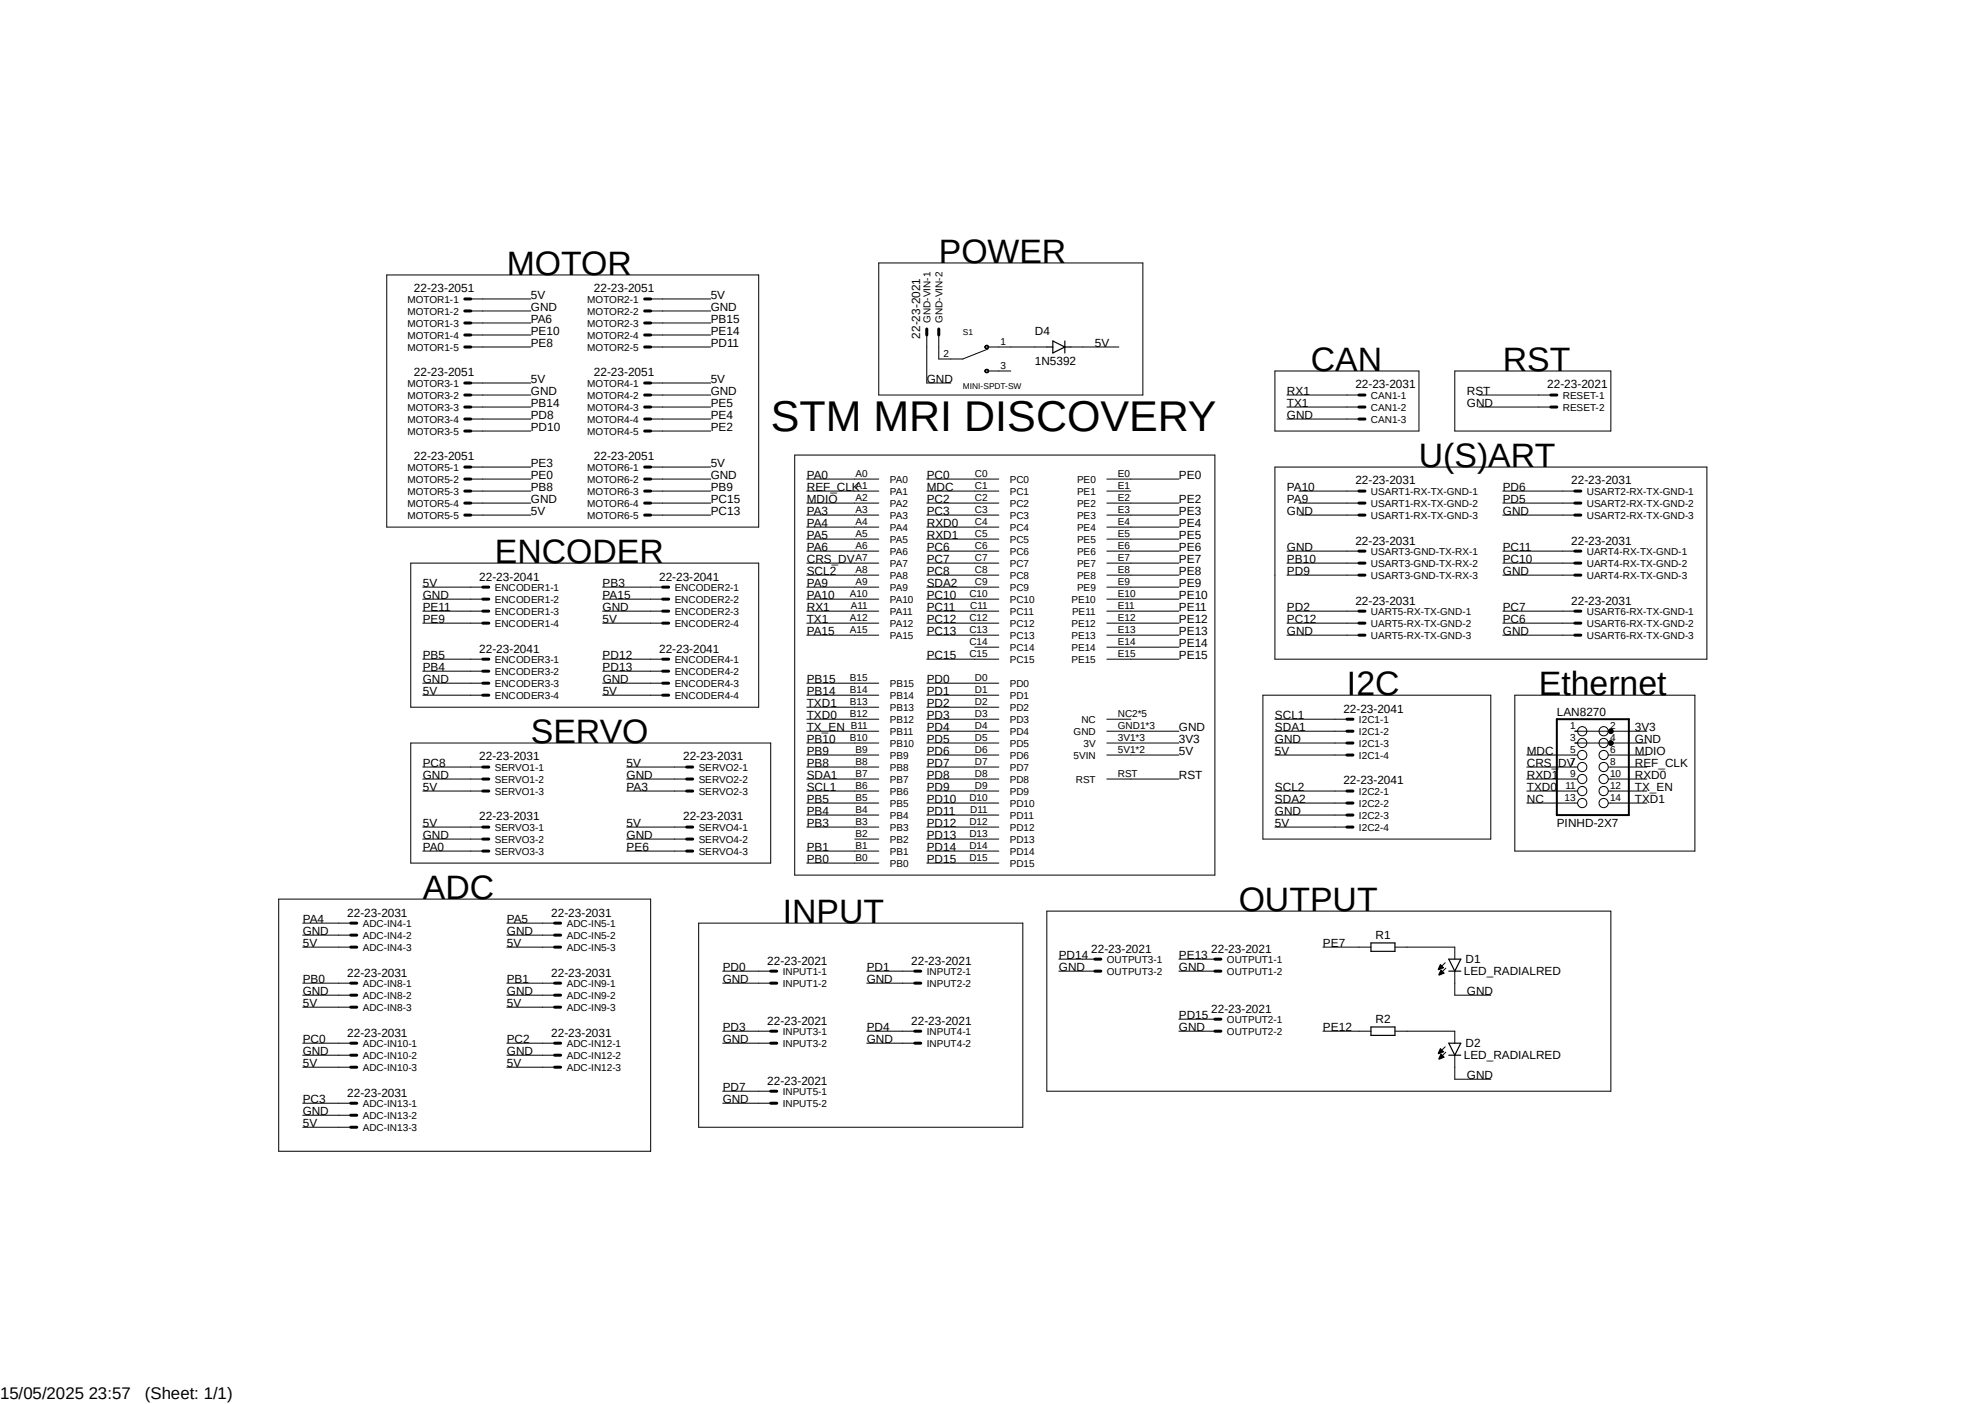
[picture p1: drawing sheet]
<svg xmlns="http://www.w3.org/2000/svg" width="420mm" height="297mm" viewBox="0 0 420 297" stroke-linecap="round" stroke-linejoin="round" font-family="sans-serif">
<path d="M58.8 48.3l302.5 195.4M361.3 48.3l-302.5 195.4" fill="none" stroke="#fff" stroke-width=".21"/>
<g fill="none" stroke="#000" stroke-width=".21">
<path d="M81.8 58.2h78.7v53.3h-78.7zM185.9 55.6h55.9v28h-55.9zM99.6 63.2h12.7M99.6 65.8h12.7M99.6 68.3h12.7M99.6 70.9h12.7M99.6 73.4h12.7M137.7 63.2h12.7M137.7 65.8h12.7M137.7 68.3h12.7M137.7 70.9h12.7M137.7 73.4h12.7"/>
<path d="M196.1 70.9v10.1h5.1M198.6 70.9v5h5.1l5.3-2.1M208.4 73.2l.5-.2 .3 .4-.1 .3-.2 .1-.5-.1v-.3l.3-.2 .3 .2v.2l-.3 .1-.3-.3zM208.4 78.2l.3-.1 .4 .1v.5l-.2 .2-.5-.2v-.2l.3-.3 .3 .3v.2h-.3l-.3-.2zM209.2 73.4h12.3M209.2 78.5h4.7M226.6 73.4h10.1M269.7 78.5h30.5v12.7h-30.5zM307.8 78.5h33v12.7h-33zM99.6 83.6h12.7M99.6 86.1h12.7M99.6 88.6h12.7"/>
<path d="M99.6 81h12.7M99.6 91.2h12.7M99.6 98.8h12.7M137.7 83.6h12.7M137.7 86.1h12.7M137.7 88.6h12.7M137.7 81h12.7M137.7 91.2h12.7M137.7 98.8h12.7M168.1 96.3h88.9v88.8h-88.9zM269.7 98.8h91.4v40.6h-91.4zM272.3 83.6h15.2"/>
<path d="M272.3 86.1h15.2M272.3 88.6h15.2M312.9 83.6h15.2M312.9 86.1h15.2M86.9 119.1h73.6v30.5h-73.6zM99.6 101.3h12.7M99.6 103.9h12.7M99.6 106.4h12.7M99.6 109h12.7M137.7 101.3h12.7M137.7 103.9h12.7M137.7 106.4h12.7"/>
<path d="M137.7 109h12.7M170.7 101.3h15.2M170.7 103.9h15.2M170.7 106.4h15.2M170.7 109h15.2M170.7 111.5h15.2M170.7 114h15.2M170.7 116.6h15.2M170.7 119.1h15.2M196.1 101.3h15.2M196.1 103.9h15.2M196.1 106.4h15.2"/>
<path d="M196.1 109h15.2M196.1 111.5h15.2M196.1 114h15.2M196.1 116.6h15.2M196.1 119.1h15.2M234.2 101.3h15.2M234.2 103.9h5.1M234.2 106.4h15.2M234.2 109h15.2M234.2 111.5h15.2M234.2 114h15.2M234.2 116.6h15.2"/>
<path d="M234.2 119.1h15.2M272.3 116.6h15.2M272.3 119.1h15.2M274.8 103.9h12.7M274.8 106.4h12.7M274.8 109h12.7M318 103.9h15.2M318 106.4h15.2M318 109h15.2M318 116.6h15.2M318 119.1h15.2M89.5 126.7h12.7"/>
<path d="M89.5 129.3h12.7M89.5 131.8h12.7M89.5 124.2h12.7M89.5 139.4h12.7M127.5 126.7h12.7M127.5 129.3h12.7M127.5 131.8h12.7M127.5 124.2h12.7M127.5 139.4h12.7M170.7 121.7h15.2M170.7 126.7h15.2M170.7 129.3h15.2"/>
<path d="M170.7 131.8h15.2M170.7 134.4h15.2M170.7 124.2h15.2M196.1 121.7h15.2M196.1 126.7h15.2M196.1 129.3h15.2M196.1 131.8h15.2M196.1 134.4h15.2M196.1 124.2h15.2M196.1 139.4h15.2M206.2 136.9h5.1M234.2 121.7h15.2"/>
<path d="M234.2 126.7h15.2M234.2 129.3h15.2M234.2 131.8h15.2M234.2 134.4h15.2M234.2 124.2h15.2M234.2 139.4h15.2M234.2 136.9h15.2M272.3 121.7h15.2M272.3 129.3h15.2M272.3 131.8h15.2M272.3 134.4h15.2M318 121.7h15.2"/>
<path d="M318 129.3h15.2M318 131.8h15.2M318 134.4h15.2M86.9 157.2h76.2v25.4h-76.2zM89.5 147.1h12.7M89.5 144.5h12.7M89.5 142h12.7M127.5 147.1h12.7M127.5 144.5h12.7M127.5 142h12.7M170.7 159.7h15.2M170.7 157.2h15.2"/>
<path d="M170.7 154.7h15.2M170.7 152.1h15.2M170.7 149.6h15.2M170.7 147.1h15.2M170.7 144.5h15.2M196.1 159.7h15.2M196.1 157.2h15.2M196.1 154.7h15.2M196.1 152.1h15.2M196.1 149.6h15.2M196.1 147.1h15.2M196.1 144.5h15.2"/>
<path d="M234.2 159.7h15.2M234.2 157.2h15.2M234.2 154.7h15.2M234.2 152.1h5.1M267.2 147.1h48.2v30.4h-48.2zM269.7 159.7h15.3M269.7 157.2h15.3M269.7 154.7h15.3M269.7 152.1h15.3M320.5 147.1h38.1v32.9h-38.1zM323 159.7h10.8M333.2 157.2h15.2"/>
<path d="M333.2 154.7h15.2M340.3 159.7h8.1M89.5 177.5h12.7M89.5 175h12.7M89.5 167.3h12.7M89.5 164.8h12.7M89.5 162.3h12.7M132.6 177.5h12.7M132.6 175h12.7M132.6 167.3h12.7M132.6 164.8h12.7M132.6 162.3h12.7"/>
<path d="M170.7 175h15.2M170.7 172.4h15.2M170.7 169.9h15.2M170.7 167.3h15.2M170.7 164.8h15.2M170.7 162.3h15.2M180.8 177.5h5.1M196.1 177.5h15.2M196.1 175h15.2M196.1 172.4h15.2M196.1 169.9h15.2M196.1 167.3h15.2"/>
<path d="M196.1 164.8h15.2M196.1 162.3h15.2M234.2 164.8h15.2M269.7 175h15.3M269.7 172.4h15.3M269.7 169.9h15.3M269.7 167.3h15.3M323 169.9h10.8M323 167.3h10.8M323 164.8h10.8M323 162.3h10.8M340.3 169.9h8.1"/>
<path d="M340.3 167.3h8.1M340.3 164.8h8.1M340.3 162.3h8.1M59 190.2h78.7v53.3h-78.7zM64.1 195.3h10.1M64.1 197.8h10.1M89.5 180h12.7M107.2 195.3h10.1M107.2 197.8h10.1M132.6 180h12.7M147.8 195.3h68.6v43.2h-68.6zM170.7 182.6h15.2"/>
<path d="M170.7 180h15.2M196.1 182.6h15.2M196.1 180h15.2M221.5 192.7h119.3v38.1h-119.3zM64.1 200.4h10.1M64.1 208h10.1M64.1 210.5h10.1M64.1 213.1h10.1M107.2 200.4h10.1M107.2 208h10.1M107.2 210.5h10.1M107.2 213.1h10.1"/>
<path d="M152.9 208h10.2M152.9 205.4h10.2M152.9 218.1h10.2M183.4 208h10.1M183.4 205.4h10.1M183.4 218.1h10.1M224 205.4h7.6M224 202.9h7.6M249.4 205.4h7.6M249.4 218.1h7.6M249.4 202.9h7.6M249.4 215.6h7.6"/>
<path d="M279.9 200.4h10.2M279.9 218.1h10.2M295.1 200.4h12.7v2.5M295.1 218.1h12.7v2.6M304.8 204l.6 .7-1 .4h-.1zM304.9 205.2l.7 .7-1.1 .4-.1-.1zM305.8 203.7l-1.4 1.4M305.9 204.8l-1.4 1.4M307.8 205.4v5.1h7.6M64.1 220.7h10.1M64.1 223.2h10.1M64.1 225.8h10.1"/>
<path d="M64.1 233.4h10.1M64.1 235.9h10.1M64.1 238.5h10.1M107.2 220.7h10.1M107.2 223.2h10.1M107.2 225.8h10.1M152.9 220.7h10.2M152.9 233.4h10.2M152.9 230.8h10.2M183.4 220.7h10.1M304.8 221.8l.6 .7-1 .4-.1-.1zM304.9 223l.7 .6-1.1 .5-.1-.1z"/>
<path d="M305.8 221.4l-1.4 1.4M305.9 222.6l-1.4 1.4M307.8 223.2v5.1h7.6"/>
<circle cx="334.8" cy="157.2" r=".98"/>
<circle cx="334.8" cy="159.7" r=".98"/>
<circle cx="334.8" cy="154.7" r=".98"/>
<circle cx="339.3" cy="159.7" r=".98"/>
<circle cx="339.3" cy="154.7" r=".98"/>
<circle cx="339.3" cy="157.2" r=".98"/>
<circle cx="340.8" cy="157.2" r=".51"/>
<circle cx="340.8" cy="154.7" r=".51"/>
<circle cx="334.8" cy="162.3" r=".98"/>
<circle cx="334.8" cy="169.9" r=".98"/>
<circle cx="334.8" cy="167.3" r=".98"/>
<circle cx="334.8" cy="164.8" r=".98"/>
<circle cx="339.3" cy="162.3" r=".98"/>
<circle cx="339.3" cy="164.8" r=".98"/>
<circle cx="339.3" cy="167.3" r=".98"/>
<circle cx="339.3" cy="169.9" r=".98"/>
</g>
<g fill="none" stroke="#000" stroke-width=".64">
<path d="M98.3 63.2h1.3M98.3 65.8h1.3M98.3 68.3h1.3M98.3 70.9h1.3M98.3 73.4h1.3M136.4 63.2h1.3M136.4 65.8h1.3M136.4 68.3h1.3M136.4 70.9h1.3M136.4 73.4h1.3M196.1 69.6v1.3M198.6 69.6v1.3"/>
<path d="M98.3 83.6h1.3M98.3 86.1h1.3M98.3 88.6h1.3M98.3 81h1.3M98.3 91.2h1.3M98.3 98.8h1.3M136.4 83.6h1.3M136.4 86.1h1.3M136.4 88.6h1.3M136.4 81h1.3M136.4 91.2h1.3M136.4 98.8h1.3"/>
<path d="M287.5 83.6h1.3M287.5 86.1h1.3M287.5 88.6h1.3M328.1 83.6h1.3M328.1 86.1h1.3M98.3 103.9h1.3M98.3 106.4h1.3M98.3 109h1.3M98.3 101.3h1.3M136.4 103.9h1.3M136.4 106.4h1.3M136.4 109h1.3"/>
<path d="M136.4 101.3h1.3M287.5 116.6h1.3M287.5 119.1h1.3M287.5 103.9h1.3M287.5 106.4h1.3M287.5 109h1.3M333.2 116.6h1.3M333.2 119.1h1.3M333.2 103.9h1.3M333.2 106.4h1.3M333.2 109h1.3M102.2 129.3h1.2"/>
<path d="M102.2 131.8h1.2M102.2 139.4h1.2M102.2 124.2h1.2M102.2 126.7h1.2M140.2 129.3h1.3M140.2 131.8h1.3M140.2 139.4h1.3M140.2 124.2h1.3M140.2 126.7h1.3M287.5 121.7h1.3M287.5 129.3h1.3M287.5 131.8h1.3"/>
<path d="M287.5 134.4h1.3M333.2 121.7h1.3M333.2 129.3h1.3M333.2 131.8h1.3M333.2 134.4h1.3M102.2 142h1.2M102.2 144.5h1.2M102.2 147.1h1.2M140.2 142h1.3M140.2 144.5h1.3M140.2 147.1h1.3M285 152.1h1.3"/>
<path d="M285 154.7h1.3M285 157.2h1.3M285 159.7h1.3M102.2 167.3h1.2M102.2 175h1.2M102.2 162.3h1.2M102.2 164.8h1.2M102.2 177.5h1.2M145.3 167.3h1.3M145.3 175h1.3M145.3 162.3h1.3M145.3 164.8h1.3"/>
<path d="M145.3 177.5h1.3M285 167.3h1.3M285 169.9h1.3M285 172.4h1.3M285 175h1.3M74.2 195.3h1.3M74.2 197.8h1.3M102.2 180h1.2M117.3 195.3h1.3M117.3 197.8h1.3M145.3 180h1.3M74.2 200.4h1.3"/>
<path d="M74.2 208h1.3M74.2 210.5h1.3M74.2 213.1h1.3M117.3 200.4h1.3M117.3 208h1.3M117.3 210.5h1.3M117.3 213.1h1.3M163.1 208h1.2M163.1 205.4h1.2M163.1 218.1h1.2M193.5 208h1.3M193.5 205.4h1.3"/>
<path d="M193.5 218.1h1.3M231.6 205.4h1.3M231.6 202.9h1.3M257 205.4h1.3M257 218.1h1.3M257 202.9h1.3M257 215.6h1.3M74.2 220.7h1.3M74.2 223.2h1.3M74.2 225.8h1.3M74.2 233.4h1.3M74.2 235.9h1.3"/>
<path d="M74.2 238.5h1.3M117.3 220.7h1.3M117.3 223.2h1.3M117.3 225.8h1.3M163.1 220.7h1.2M163.1 233.4h1.2M163.1 230.8h1.2M193.5 220.7h1.3"/>
</g>
<path d="M221.5 73.4h1.3M222.8 72.1l2.5 1.3-2.5 1.3zM225.3 72.1v2.6M225.3 73.4h1.3M290.1 199.5h5v1.8h-5zM290.1 217.3h5v1.7h-5zM306.5 202.9h2.6l-1.3 2.5zM306.5 205.4h2.6M306.5 220.7h2.6l-1.3 2.5zM306.5 223.2h2.6" fill="none" stroke="#000" stroke-width=".25"/>
<g fill="#000">
<path d="M208.4 73.2l.5-.2 .3 .4-.1 .3-.2 .1-.5-.1v-.3l.3-.2 .3 .2v.2l-.3 .1-.3-.3z" fill-rule="evenodd"/>
<path d="M208.4 78.2l.3-.1 .4 .1v.5l-.2 .2-.5-.2v-.2l.3-.3 .3 .3v.2h-.3l-.3-.2z" fill-rule="evenodd"/>
<path d="M304.8 204l.6 .7-1 .4h-.1z" fill-rule="evenodd"/>
<path d="M304.9 205.2l.7 .7-1.1 .4-.1-.1z" fill-rule="evenodd"/>
<path d="M304.8 221.8l.6 .7-1 .4-.1-.1z" fill-rule="evenodd"/>
<path d="M304.9 223l.7 .6-1.1 .5-.1-.1z" fill-rule="evenodd"/>
<circle cx="340.8" cy="157.2" r=".51"/>
<circle cx="340.8" cy="154.7" r=".51"/>
</g>
<path d="M329.4 152.1h15.2v20.3h-15.2z" fill="none" stroke="#000" stroke-width=".42"/>
<text font-size="9.1" x="163.1" y="91.2">STM MRI DISCOVERY</text>
<g font-size="7.2">
<text x="107.2" y="58.2">MOTOR</text>
<text x="198.6" y="55.6">POWER</text>
<text x="277.4" y="78.5">CAN</text>
<text x="318" y="78.5">RST</text>
<text x="300.2" y="98.8">U(S)ART</text>
<text x="104.7" y="119.1">ENCODER</text>
<text x="285" y="147.1">I2C</text>
<text x="325.6" y="147.1">Ethernet</text>
<text x="112.3" y="157.2">SERVO</text>
<text x="89.5" y="190.2">ADC</text>
<text x="165.6" y="195.3">INPUT</text>
<text x="262.1" y="192.7">OUTPUT</text>
</g>
<g font-size="3.6">
<text x="0" y="296">15/05/2025 23:57</text>
<text x="30.7" y="296">(Sheet: 1/1)</text>
</g>
<g font-size="2.5">
<text x="87.6" y="61.8">22-23-2051</text>
<text x="112.3" y="65.8">GND</text>
<text x="112.3" y="63.2">5V</text>
<text x="125.6" y="61.8">22-23-2051</text>
<text x="150.4" y="65.8">GND</text>
<text x="150.4" y="63.2">5V</text>
<text x="112.3" y="70.9">PE10</text>
<text x="112.3" y="68.3">PA6</text>
<text x="150.4" y="70.9">PE14</text>
<text x="150.4" y="68.3">PB15</text>
<text x="194.7" y="71.6" transform="rotate(-90 194.7 71.6)">22-23-2021</text>
<text x="219" y="70.9">D4</text>
<text x="112.3" y="73.4">PE8</text>
<text x="150.4" y="73.4">PD11</text>
<text x="219" y="77.2">1N5392</text>
<text x="231.7" y="73.4">5V</text>
<text x="87.6" y="79.6">22-23-2051</text>
<text x="112.3" y="83.6">GND</text>
<text x="112.3" y="81">5V</text>
<text x="125.6" y="79.6">22-23-2051</text>
<text x="150.4" y="83.6">GND</text>
<text x="150.4" y="81">5V</text>
<text x="196.1" y="81">GND</text>
<text x="272.3" y="83.6">RX1</text>
<text x="286.8" y="82.2">22-23-2031</text>
<text x="310.4" y="83.6">RST</text>
<text x="327.4" y="82.2">22-23-2021</text>
<text x="112.3" y="88.6">PD8</text>
<text x="112.3" y="86.1">PB14</text>
<text x="150.4" y="86.1">PE5</text>
<text x="150.4" y="88.6">PE4</text>
<text x="272.3" y="88.6">GND</text>
<text x="272.3" y="86.1">TX1</text>
<text x="310.4" y="86.1">GND</text>
<text x="112.3" y="91.2">PD10</text>
<text x="150.4" y="91.2">PE2</text>
<text x="87.6" y="97.4">22-23-2051</text>
<text x="112.3" y="98.8">PE3</text>
<text x="112.3" y="101.3">PE0</text>
<text x="125.6" y="97.4">22-23-2051</text>
<text x="150.4" y="101.3">GND</text>
<text x="150.4" y="98.8">5V</text>
<text x="170.7" y="101.3">PA0</text>
<text x="196.1" y="101.3">PC0</text>
<text x="249.4" y="101.3">PE0</text>
<text x="112.3" y="106.4">GND</text>
<text x="112.3" y="103.9">PB8</text>
<text x="150.4" y="103.9">PB9</text>
<text x="150.4" y="106.4">PC15</text>
<text x="170.7" y="106.4">MDIO</text>
<text x="170.7" y="103.9">REF_CLK</text>
<text x="196.1" y="106.4">PC2</text>
<text x="196.1" y="103.9">MDC</text>
<text x="249.4" y="106.4">PE2</text>
<text x="272.3" y="103.9">PA10</text>
<text x="272.3" y="106.4">PA9</text>
<text x="286.8" y="102.5">22-23-2031</text>
<text x="318" y="106.4">PD5</text>
<text x="318" y="103.9">PD6</text>
<text x="332.5" y="102.5">22-23-2031</text>
<text x="112.3" y="109">5V</text>
<text x="150.4" y="109">PC13</text>
<text x="170.7" y="109">PA3</text>
<text x="170.7" y="111.5">PA4</text>
<text x="196.1" y="109">PC3</text>
<text x="196.1" y="111.5">RXD0</text>
<text x="249.4" y="109">PE3</text>
<text x="249.4" y="111.5">PE4</text>
<text x="272.3" y="109">GND</text>
<text x="318" y="109">GND</text>
<text x="170.7" y="116.6">PA6</text>
<text x="170.7" y="114">PA5</text>
<text x="170.7" y="119.1">CRS_DV</text>
<text x="196.1" y="116.6">PC6</text>
<text x="196.1" y="114">RXD1</text>
<text x="196.1" y="119.1">PC7</text>
<text x="249.4" y="114">PE5</text>
<text x="249.4" y="116.6">PE6</text>
<text x="249.4" y="119.1">PE7</text>
<text x="272.3" y="116.6">GND</text>
<text x="272.3" y="119.1">PB10</text>
<text x="286.8" y="115.2">22-23-2031</text>
<text x="318" y="119.1">PC10</text>
<text x="318" y="116.6">PC11</text>
<text x="332.4" y="115.2">22-23-2031</text>
<text x="89.5" y="124.2">5V</text>
<text x="101.4" y="122.8">22-23-2041</text>
<text x="127.5" y="124.2">PB3</text>
<text x="139.5" y="122.8">22-23-2041</text>
<text x="170.7" y="121.7">SCL2</text>
<text x="170.7" y="124.2">PA9</text>
<text x="196.1" y="124.2">SDA2</text>
<text x="196.1" y="121.7">PC8</text>
<text x="249.4" y="124.2">PE9</text>
<text x="249.4" y="121.7">PE8</text>
<text x="272.3" y="121.7">PD9</text>
<text x="318" y="121.7">GND</text>
<text x="89.5" y="126.7">GND</text>
<text x="89.5" y="131.8">PE9</text>
<text x="89.5" y="129.3">PE11</text>
<text x="127.5" y="129.3">GND</text>
<text x="127.5" y="131.8">5V</text>
<text x="127.5" y="126.7">PA15</text>
<text x="170.7" y="129.3">RX1</text>
<text x="170.7" y="131.8">TX1</text>
<text x="170.7" y="126.7">PA10</text>
<text x="196.1" y="131.8">PC12</text>
<text x="196.1" y="126.7">PC10</text>
<text x="196.1" y="129.3">PC11</text>
<text x="249.4" y="129.3">PE11</text>
<text x="249.4" y="126.7">PE10</text>
<text x="249.4" y="131.8">PE12</text>
<text x="272.3" y="129.3">PD2</text>
<text x="272.3" y="131.8">PC12</text>
<text x="286.8" y="127.9">22-23-2031</text>
<text x="318" y="131.8">PC6</text>
<text x="318" y="129.3">PC7</text>
<text x="332.4" y="127.9">22-23-2031</text>
<text x="170.7" y="134.4">PA15</text>
<text x="196.1" y="134.4">PC13</text>
<text x="249.4" y="136.9">PE14</text>
<text x="249.4" y="134.4">PE13</text>
<text x="272.3" y="134.4">GND</text>
<text x="318" y="134.4">GND</text>
<text x="89.5" y="142">PB4</text>
<text x="89.5" y="139.4">PB5</text>
<text x="101.4" y="138.1">22-23-2041</text>
<text x="127.5" y="139.4">PD12</text>
<text x="127.5" y="142">PD13</text>
<text x="139.4" y="138.1">22-23-2041</text>
<text x="196.1" y="139.4">PC15</text>
<text x="249.4" y="139.4">PE15</text>
<text x="89.5" y="144.5">GND</text>
<text x="89.5" y="147.1">5V</text>
<text x="127.5" y="144.5">GND</text>
<text x="127.5" y="147.1">5V</text>
<text x="170.7" y="147.1">PB14</text>
<text x="170.7" y="144.5">PB15</text>
<text x="170.7" y="149.6">TXD1</text>
<text x="196.1" y="144.5">PD0</text>
<text x="196.1" y="147.1">PD1</text>
<text x="196.1" y="149.6">PD2</text>
<text x="170.7" y="154.7">TX_EN</text>
<text x="170.7" y="152.1">TXD0</text>
<text x="196.1" y="152.1">PD3</text>
<text x="196.1" y="154.7">PD4</text>
<text x="249.4" y="154.7">GND</text>
<text x="269.8" y="152.1">SCL1</text>
<text x="269.8" y="154.7">SDA1</text>
<text x="284.2" y="150.8">22-23-2041</text>
<text x="329.4" y="151.5">LAN8270</text>
<text x="345.9" y="154.7">3V3</text>
<text x="101.4" y="160.9">22-23-2031</text>
<text x="144.5" y="160.9">22-23-2031</text>
<text x="170.7" y="157.2">PB10</text>
<text x="170.7" y="159.7">PB9</text>
<text x="196.1" y="157.2">PD5</text>
<text x="196.1" y="159.7">PD6</text>
<text x="249.4" y="159.7">5V</text>
<text x="249.4" y="157.2">3V3</text>
<text x="269.8" y="157.2">GND</text>
<text x="269.8" y="159.7">5V</text>
<text x="323.1" y="159.7">MDC</text>
<text x="345.9" y="157.2">GND</text>
<text x="345.9" y="159.7">MDIO</text>
<text x="89.5" y="164.8">GND</text>
<text x="89.5" y="167.3">5V</text>
<text x="89.5" y="162.3">PC8</text>
<text x="132.6" y="164.8">GND</text>
<text x="132.6" y="162.3">5V</text>
<text x="132.6" y="167.3">PA3</text>
<text x="170.7" y="167.3">SCL1</text>
<text x="170.7" y="164.8">SDA1</text>
<text x="170.7" y="162.3">PB8</text>
<text x="196.1" y="167.3">PD9</text>
<text x="196.1" y="164.8">PD8</text>
<text x="196.1" y="162.3">PD7</text>
<text x="249.4" y="164.8">RST</text>
<text x="269.8" y="167.3">SCL2</text>
<text x="284.2" y="165.9">22-23-2041</text>
<text x="323.1" y="164.8">RXD1</text>
<text x="323.1" y="162.3">CRS_DV</text>
<text x="323.1" y="167.3">TXD0</text>
<text x="345.9" y="167.3">TX_EN</text>
<text x="345.9" y="164.8">RXD0</text>
<text x="345.9" y="162.3">REF_CLK</text>
<text x="101.4" y="173.6">22-23-2031</text>
<text x="144.5" y="173.6">22-23-2031</text>
<text x="170.7" y="172.4">PB4</text>
<text x="170.7" y="169.9">PB5</text>
<text x="196.1" y="169.9">PD10</text>
<text x="196.1" y="172.4">PD11</text>
<text x="269.8" y="172.4">GND</text>
<text x="269.8" y="169.9">SDA2</text>
<text x="323.1" y="169.9">NC</text>
<text x="345.9" y="169.9">TXD1</text>
<text x="89.5" y="177.5">GND</text>
<text x="89.5" y="175">5V</text>
<text x="132.6" y="177.5">GND</text>
<text x="132.6" y="175">5V</text>
<text x="170.7" y="175">PB3</text>
<text x="196.1" y="175">PD12</text>
<text x="196.1" y="177.5">PD13</text>
<text x="269.8" y="175">5V</text>
<text x="329.4" y="175">PINHD-2X7</text>
<text x="89.5" y="180">PA0</text>
<text x="132.6" y="180">PE6</text>
<text x="170.7" y="180">PB1</text>
<text x="170.7" y="182.6">PB0</text>
<text x="196.1" y="180">PD14</text>
<text x="196.1" y="182.6">PD15</text>
<text x="64.1" y="197.8">GND</text>
<text x="64.1" y="195.3">PA4</text>
<text x="73.4" y="193.9">22-23-2031</text>
<text x="107.2" y="197.8">GND</text>
<text x="107.2" y="195.3">PA5</text>
<text x="116.6" y="193.9">22-23-2031</text>
<text x="64.1" y="200.4">5V</text>
<text x="107.2" y="200.4">5V</text>
<text x="224" y="202.9">PD14</text>
<text x="230.9" y="201.5">22-23-2021</text>
<text x="249.4" y="202.9">PE13</text>
<text x="256.3" y="201.5">22-23-2021</text>
<text x="279.9" y="200.4">PE7</text>
<text x="291" y="198.7">R1</text>
<text x="310.1" y="203.7">D1</text>
<text x="64.1" y="208">PB0</text>
<text x="73.4" y="206.6">22-23-2031</text>
<text x="107.2" y="208">PB1</text>
<text x="116.6" y="206.6">22-23-2031</text>
<text x="152.9" y="208">GND</text>
<text x="152.9" y="205.4">PD0</text>
<text x="162.3" y="204">22-23-2021</text>
<text x="183.4" y="208">GND</text>
<text x="183.4" y="205.4">PD1</text>
<text x="192.8" y="204">22-23-2021</text>
<text x="224" y="205.4">GND</text>
<text x="249.4" y="205.4">GND</text>
<text x="309.7" y="206.2">LED_RADIALRED</text>
<text x="64.1" y="210.5">GND</text>
<text x="64.1" y="213.1">5V</text>
<text x="107.2" y="210.5">GND</text>
<text x="107.2" y="213.1">5V</text>
<text x="249.4" y="215.6">PD15</text>
<text x="256.3" y="214.2">22-23-2021</text>
<text x="310.4" y="210.5">GND</text>
<text x="64.1" y="220.7">PC0</text>
<text x="73.4" y="219.3">22-23-2031</text>
<text x="107.2" y="220.7">PC2</text>
<text x="116.6" y="219.3">22-23-2031</text>
<text x="152.9" y="220.7">GND</text>
<text x="152.9" y="218.1">PD3</text>
<text x="162.3" y="216.8">22-23-2021</text>
<text x="183.4" y="220.7">GND</text>
<text x="183.4" y="218.1">PD4</text>
<text x="192.8" y="216.8">22-23-2021</text>
<text x="249.4" y="218.1">GND</text>
<text x="279.9" y="218.1">PE12</text>
<text x="291" y="216.5">R2</text>
<text x="310.1" y="221.4">D2</text>
<text x="64.1" y="223.2">GND</text>
<text x="64.1" y="225.8">5V</text>
<text x="107.2" y="223.2">GND</text>
<text x="107.2" y="225.8">5V</text>
<text x="309.7" y="224">LED_RADIALRED</text>
<text x="64.1" y="233.4">PC3</text>
<text x="73.4" y="232">22-23-2031</text>
<text x="152.9" y="233.4">GND</text>
<text x="152.9" y="230.8">PD7</text>
<text x="162.3" y="229.4">22-23-2021</text>
<text x="310.4" y="228.3">GND</text>
<text x="64.1" y="235.9">GND</text>
<text x="64.1" y="238.5">5V</text>
</g>
<g font-size="2.1">
<text x="86.2" y="64">MOTOR1-1</text>
<text x="124.2" y="64">MOTOR2-1</text>
<text x="86.2" y="66.5">MOTOR1-2</text>
<text x="86.2" y="69.1">MOTOR1-3</text>
<text x="86.2" y="71.6">MOTOR1-4</text>
<text x="124.2" y="66.5">MOTOR2-2</text>
<text x="124.2" y="69.1">MOTOR2-3</text>
<text x="124.2" y="71.6">MOTOR2-4</text>
<text x="196.8" y="68.3" transform="rotate(-90 196.8 68.3)">GND-VIN-1</text>
<text x="199.4" y="68.3" transform="rotate(-90 199.4 68.3)">GND-VIN-2</text>
<text x="86.2" y="74.2">MOTOR1-5</text>
<text x="124.2" y="74.2">MOTOR2-5</text>
<text x="199.6" y="75.6">2</text>
<text x="211.7" y="73.1">1</text>
<text x="86.2" y="81.8">MOTOR3-1</text>
<text x="124.2" y="81.8">MOTOR4-1</text>
<text x="211.7" y="78.1">3</text>
<text x="86.2" y="84.3">MOTOR3-2</text>
<text x="86.2" y="86.9">MOTOR3-3</text>
<text x="86.2" y="89.4">MOTOR3-4</text>
<text x="124.2" y="84.3">MOTOR4-2</text>
<text x="124.2" y="86.9">MOTOR4-3</text>
<text x="124.2" y="89.4">MOTOR4-4</text>
<text x="290.1" y="84.3">CAN1-1</text>
<text x="290.1" y="86.9">CAN1-2</text>
<text x="290.1" y="89.4">CAN1-3</text>
<text x="330.7" y="84.3">RESET-1</text>
<text x="330.7" y="86.9">RESET-2</text>
<text x="86.2" y="91.9">MOTOR3-5</text>
<text x="124.2" y="91.9">MOTOR4-5</text>
<text x="86.2" y="99.6">MOTOR5-1</text>
<text x="124.2" y="99.6">MOTOR6-1</text>
<text x="181" y="101">A0</text>
<text x="206.3" y="101">C0</text>
<text x="236.5" y="101">E0</text>
<text x="86.2" y="102.1">MOTOR5-2</text>
<text x="86.2" y="104.6">MOTOR5-3</text>
<text x="86.2" y="107.2">MOTOR5-4</text>
<text x="124.2" y="102.1">MOTOR6-2</text>
<text x="124.2" y="104.6">MOTOR6-3</text>
<text x="124.2" y="107.2">MOTOR6-4</text>
<text x="181" y="103.5">A1</text>
<text x="181" y="106.1">A2</text>
<text x="188.3" y="102.1">PA0</text>
<text x="188.3" y="104.6">PA1</text>
<text x="188.3" y="107.2">PA2</text>
<text x="206.3" y="103.5">C1</text>
<text x="206.3" y="106.1">C2</text>
<text x="213.7" y="102.1">PC0</text>
<text x="213.7" y="104.6">PC1</text>
<text x="213.7" y="107.2">PC2</text>
<text x="227.9" y="102.1">PE0</text>
<text x="227.9" y="104.6">PE1</text>
<text x="227.9" y="107.2">PE2</text>
<text x="236.5" y="103.5">E1</text>
<text x="236.5" y="106.1">E2</text>
<text x="290.1" y="104.6">USART1-RX-TX-GND-1</text>
<text x="290.1" y="107.2">USART1-RX-TX-GND-2</text>
<text x="335.7" y="104.6">USART2-RX-TX-GND-1</text>
<text x="335.7" y="107.2">USART2-RX-TX-GND-2</text>
<text x="86.2" y="109.7">MOTOR5-5</text>
<text x="124.2" y="109.7">MOTOR6-5</text>
<text x="181" y="108.6">A3</text>
<text x="181" y="111.1">A4</text>
<text x="181" y="113.7">A5</text>
<text x="188.3" y="109.7">PA3</text>
<text x="188.3" y="112.3">PA4</text>
<text x="206.3" y="108.6">C3</text>
<text x="206.3" y="111.1">C4</text>
<text x="206.3" y="113.7">C5</text>
<text x="213.7" y="109.7">PC3</text>
<text x="213.7" y="112.3">PC4</text>
<text x="227.9" y="109.7">PE3</text>
<text x="227.9" y="112.3">PE4</text>
<text x="236.5" y="108.6">E3</text>
<text x="236.5" y="111.1">E4</text>
<text x="236.5" y="113.7">E5</text>
<text x="290.1" y="109.7">USART1-RX-TX-GND-3</text>
<text x="335.7" y="109.7">USART2-RX-TX-GND-3</text>
<text x="181" y="116.2">A6</text>
<text x="181" y="118.7">A7</text>
<text x="188.3" y="114.8">PA5</text>
<text x="188.3" y="117.3">PA6</text>
<text x="188.3" y="119.9">PA7</text>
<text x="206.3" y="116.2">C6</text>
<text x="206.3" y="118.7">C7</text>
<text x="213.7" y="114.8">PC5</text>
<text x="213.7" y="117.3">PC6</text>
<text x="213.7" y="119.9">PC7</text>
<text x="227.9" y="114.8">PE5</text>
<text x="227.9" y="117.3">PE6</text>
<text x="227.9" y="119.9">PE7</text>
<text x="236.5" y="116.2">E6</text>
<text x="236.5" y="118.7">E7</text>
<text x="290.1" y="117.3">USART3-GND-TX-RX-1</text>
<text x="290.1" y="119.9">USART3-GND-TX-RX-2</text>
<text x="335.7" y="117.3">UART4-RX-TX-GND-1</text>
<text x="335.7" y="119.9">UART4-RX-TX-GND-2</text>
<text x="104.7" y="125">ENCODER1-1</text>
<text x="142.7" y="125">ENCODER2-1</text>
<text x="181" y="121.3">A8</text>
<text x="181" y="123.8">A9</text>
<text x="188.3" y="122.4">PA8</text>
<text x="188.3" y="125">PA9</text>
<text x="206.3" y="121.3">C8</text>
<text x="206.3" y="123.8">C9</text>
<text x="213.7" y="122.4">PC8</text>
<text x="213.7" y="125">PC9</text>
<text x="227.9" y="122.4">PE8</text>
<text x="227.9" y="125">PE9</text>
<text x="236.5" y="121.3">E8</text>
<text x="236.5" y="123.8">E9</text>
<text x="290.1" y="122.4">USART3-GND-TX-RX-3</text>
<text x="335.7" y="122.4">UART4-RX-TX-GND-3</text>
<text x="104.7" y="127.5">ENCODER1-2</text>
<text x="104.7" y="130">ENCODER1-3</text>
<text x="142.7" y="127.5">ENCODER2-2</text>
<text x="142.7" y="130">ENCODER2-3</text>
<text x="179.8" y="126.4">A10</text>
<text x="179.8" y="131.4">A12</text>
<text x="180" y="128.9">A11</text>
<text x="188.3" y="127.5">PA10</text>
<text x="188.3" y="130">PA11</text>
<text x="205.1" y="126.4">C10</text>
<text x="205.1" y="131.4">C12</text>
<text x="205.3" y="128.9">C11</text>
<text x="213.7" y="127.5">PC10</text>
<text x="213.7" y="130">PC11</text>
<text x="226.7" y="127.5">PE10</text>
<text x="226.8" y="130">PE11</text>
<text x="236.5" y="126.4">E10</text>
<text x="236.5" y="128.9">E11</text>
<text x="236.5" y="131.4">E12</text>
<text x="290.1" y="130">UART5-RX-TX-GND-1</text>
<text x="335.7" y="130">USART6-RX-TX-GND-1</text>
<text x="104.7" y="132.6">ENCODER1-4</text>
<text x="142.7" y="132.6">ENCODER2-4</text>
<text x="179.8" y="134">A15</text>
<text x="188.3" y="132.6">PA12</text>
<text x="188.3" y="135.1">PA15</text>
<text x="205.1" y="134">C13</text>
<text x="205.1" y="136.5">C14</text>
<text x="213.7" y="132.6">PC12</text>
<text x="213.7" y="135.1">PC13</text>
<text x="213.7" y="137.7">PC14</text>
<text x="226.7" y="132.6">PE12</text>
<text x="226.7" y="135.1">PE13</text>
<text x="226.7" y="137.7">PE14</text>
<text x="236.5" y="134">E13</text>
<text x="236.5" y="136.5">E14</text>
<text x="290.1" y="132.6">UART5-RX-TX-GND-2</text>
<text x="290.1" y="135.1">UART5-RX-TX-GND-3</text>
<text x="335.7" y="132.6">USART6-RX-TX-GND-2</text>
<text x="335.7" y="135.1">USART6-RX-TX-GND-3</text>
<text x="104.7" y="140.2">ENCODER3-1</text>
<text x="104.7" y="142.7">ENCODER3-2</text>
<text x="142.7" y="140.2">ENCODER4-1</text>
<text x="142.7" y="142.7">ENCODER4-2</text>
<text x="205.1" y="139.1">C15</text>
<text x="213.7" y="140.2">PC15</text>
<text x="226.7" y="140.2">PE15</text>
<text x="236.5" y="139.1">E15</text>
<text x="104.7" y="145.3">ENCODER3-3</text>
<text x="104.7" y="147.8">ENCODER3-4</text>
<text x="142.7" y="145.3">ENCODER4-3</text>
<text x="142.7" y="147.8">ENCODER4-4</text>
<text x="179.8" y="149.2">B13</text>
<text x="179.8" y="146.7">B14</text>
<text x="179.8" y="144.1">B15</text>
<text x="188.3" y="147.8">PB14</text>
<text x="188.3" y="145.3">PB15</text>
<text x="206.3" y="144.1">D0</text>
<text x="206.3" y="146.7">D1</text>
<text x="206.3" y="149.2">D2</text>
<text x="213.7" y="145.3">PD0</text>
<text x="213.7" y="147.8">PD1</text>
<text x="179.8" y="151.8">B12</text>
<text x="180" y="154.3">B11</text>
<text x="188.3" y="155.4">PB11</text>
<text x="188.3" y="152.9">PB12</text>
<text x="188.3" y="150.4">PB13</text>
<text x="206.3" y="151.8">D3</text>
<text x="206.3" y="154.3">D4</text>
<text x="213.7" y="150.4">PD2</text>
<text x="213.7" y="152.9">PD3</text>
<text x="213.7" y="155.4">PD4</text>
<text x="227.2" y="155.4">GND</text>
<text x="228.8" y="152.9">NC</text>
<text x="236.5" y="151.8">NC2*5</text>
<text x="236.5" y="154.3">GND1*3</text>
<text x="287.5" y="152.9">I2C1-1</text>
<text x="287.5" y="155.4">I2C1-2</text>
<text x="332.2" y="154.3">1</text>
<text x="340.7" y="154.3">2</text>
<text x="179.8" y="156.8">B10</text>
<text x="181" y="161.9">B8</text>
<text x="181" y="159.4">B9</text>
<text x="188.3" y="160.5">PB9</text>
<text x="188.3" y="158">PB10</text>
<text x="206.3" y="156.8">D5</text>
<text x="206.3" y="159.4">D6</text>
<text x="206.3" y="161.9">D7</text>
<text x="213.7" y="158">PD5</text>
<text x="213.7" y="160.5">PD6</text>
<text x="227.2" y="160.5">5VIN</text>
<text x="229.3" y="158">3V</text>
<text x="236.5" y="156.8">3V1*3</text>
<text x="236.5" y="159.4">5V1*2</text>
<text x="287.5" y="158">I2C1-3</text>
<text x="287.5" y="160.5">I2C1-4</text>
<text x="332.2" y="156.8">3</text>
<text x="332.2" y="159.4">5</text>
<text x="332.2" y="161.9">7</text>
<text x="340.7" y="156.8">4</text>
<text x="340.7" y="159.4">6</text>
<text x="340.7" y="161.9">8</text>
<text x="104.7" y="163">SERVO1-1</text>
<text x="104.7" y="165.6">SERVO1-2</text>
<text x="147.8" y="163">SERVO2-1</text>
<text x="147.8" y="165.6">SERVO2-2</text>
<text x="181" y="167">B6</text>
<text x="181" y="164.5">B7</text>
<text x="188.3" y="165.6">PB7</text>
<text x="188.3" y="163">PB8</text>
<text x="206.3" y="164.5">D8</text>
<text x="206.3" y="167">D9</text>
<text x="213.7" y="163">PD7</text>
<text x="213.7" y="165.6">PD8</text>
<text x="227.6" y="165.6">RST</text>
<text x="236.5" y="164.5">RST</text>
<text x="331.2" y="167">11</text>
<text x="332.2" y="164.5">9</text>
<text x="340.7" y="164.5">10</text>
<text x="340.7" y="167">12</text>
<text x="104.7" y="168.1">SERVO1-3</text>
<text x="147.8" y="168.1">SERVO2-3</text>
<text x="181" y="172.1">B4</text>
<text x="181" y="169.5">B5</text>
<text x="188.3" y="173.2">PB4</text>
<text x="188.3" y="170.6">PB5</text>
<text x="188.3" y="168.1">PB6</text>
<text x="205.1" y="169.5">D10</text>
<text x="205.3" y="172.1">D11</text>
<text x="213.7" y="168.1">PD9</text>
<text x="213.7" y="170.6">PD10</text>
<text x="213.7" y="173.2">PD11</text>
<text x="287.5" y="168.1">I2C2-1</text>
<text x="287.5" y="170.6">I2C2-2</text>
<text x="287.5" y="173.2">I2C2-3</text>
<text x="331" y="169.5">13</text>
<text x="340.7" y="169.5">14</text>
<text x="104.7" y="175.7">SERVO3-1</text>
<text x="104.7" y="178.3">SERVO3-2</text>
<text x="147.8" y="175.7">SERVO4-1</text>
<text x="147.8" y="178.3">SERVO4-2</text>
<text x="181" y="179.7">B1</text>
<text x="181" y="177.2">B2</text>
<text x="181" y="174.6">B3</text>
<text x="188.3" y="178.3">PB2</text>
<text x="188.3" y="175.7">PB3</text>
<text x="205.1" y="174.6">D12</text>
<text x="205.1" y="177.2">D13</text>
<text x="205.1" y="179.7">D14</text>
<text x="213.7" y="175.7">PD12</text>
<text x="213.7" y="178.3">PD13</text>
<text x="287.5" y="175.7">I2C2-4</text>
<text x="104.7" y="180.8">SERVO3-3</text>
<text x="147.8" y="180.8">SERVO4-3</text>
<text x="181" y="182.2">B0</text>
<text x="188.3" y="183.3">PB0</text>
<text x="188.3" y="180.8">PB1</text>
<text x="205.1" y="182.2">D15</text>
<text x="213.7" y="180.8">PD14</text>
<text x="213.7" y="183.3">PD15</text>
<text x="76.7" y="196">ADC-IN4-1</text>
<text x="119.9" y="196">ADC-IN5-1</text>
<text x="76.7" y="198.6">ADC-IN4-2</text>
<text x="76.7" y="201.1">ADC-IN4-3</text>
<text x="119.9" y="198.6">ADC-IN5-2</text>
<text x="119.9" y="201.1">ADC-IN5-3</text>
<text x="234.2" y="203.7">OUTPUT3-1</text>
<text x="259.6" y="203.7">OUTPUT1-1</text>
<text x="76.7" y="208.7">ADC-IN8-1</text>
<text x="119.9" y="208.7">ADC-IN9-1</text>
<text x="165.6" y="206.2">INPUT1-1</text>
<text x="165.6" y="208.7">INPUT1-2</text>
<text x="196.1" y="206.2">INPUT2-1</text>
<text x="196.1" y="208.7">INPUT2-2</text>
<text x="234.2" y="206.2">OUTPUT3-2</text>
<text x="259.6" y="206.2">OUTPUT1-2</text>
<text x="76.7" y="211.3">ADC-IN8-2</text>
<text x="76.7" y="213.8">ADC-IN8-3</text>
<text x="119.9" y="211.3">ADC-IN9-2</text>
<text x="119.9" y="213.8">ADC-IN9-3</text>
<text x="76.7" y="221.4">ADC-IN10-1</text>
<text x="119.9" y="221.4">ADC-IN12-1</text>
<text x="165.6" y="218.9">INPUT3-1</text>
<text x="165.6" y="221.4">INPUT3-2</text>
<text x="196.1" y="218.9">INPUT4-1</text>
<text x="196.1" y="221.4">INPUT4-2</text>
<text x="259.6" y="216.4">OUTPUT2-1</text>
<text x="259.6" y="218.9">OUTPUT2-2</text>
<text x="76.7" y="224">ADC-IN10-2</text>
<text x="76.7" y="226.5">ADC-IN10-3</text>
<text x="119.9" y="224">ADC-IN12-2</text>
<text x="119.9" y="226.5">ADC-IN12-3</text>
<text x="165.6" y="231.6">INPUT5-1</text>
<text x="76.7" y="234.1">ADC-IN13-1</text>
<text x="76.7" y="236.7">ADC-IN13-2</text>
<text x="76.7" y="239.2">ADC-IN13-3</text>
<text x="165.6" y="234.1">INPUT5-2</text>
</g>
<g font-size="1.8">
<text x="203.7" y="70.9">S1</text>
<text x="203.7" y="82.3">MINI-SPDT-SW</text>
</g>
</svg>
